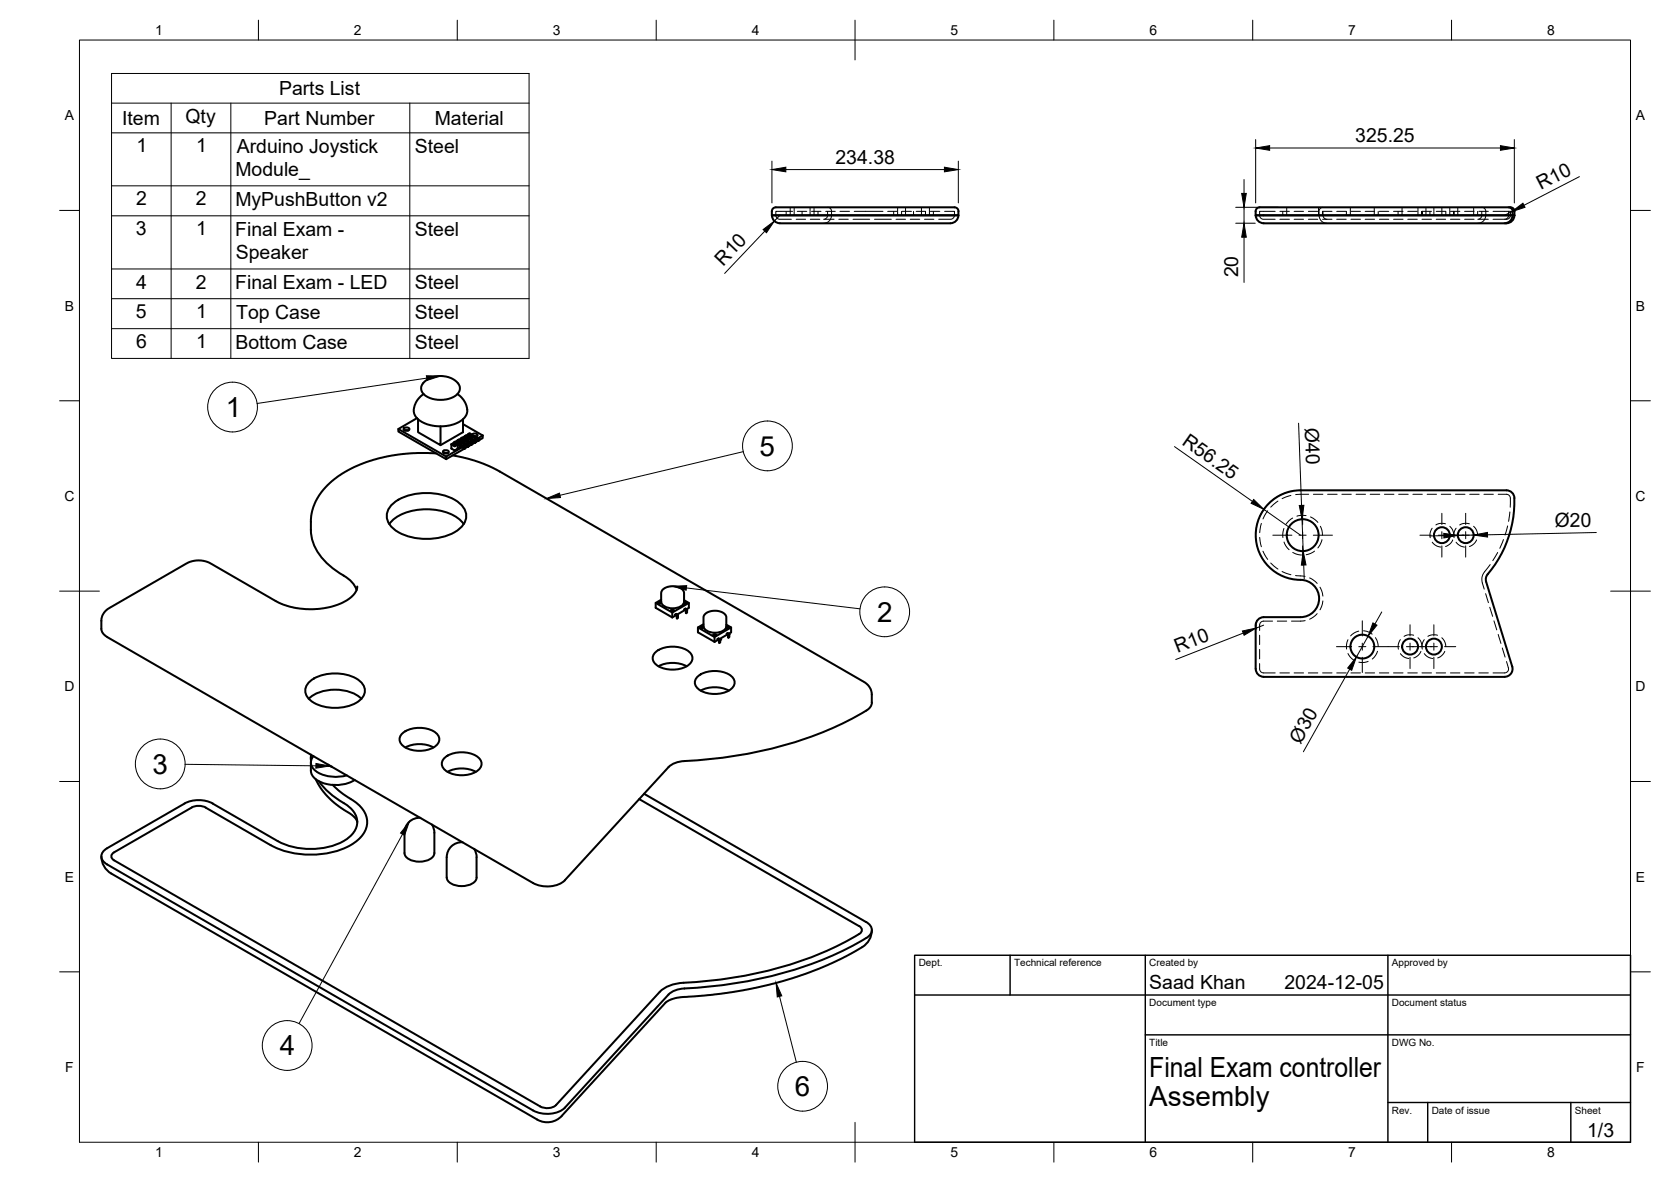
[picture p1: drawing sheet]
<svg xmlns="http://www.w3.org/2000/svg" width="420mm" height="297mm" viewBox="0 0 420 297" stroke-linecap="round" stroke-linejoin="round" font-family="sans-serif">
<!-- layer: Visible -->
<g fill="none" stroke="#000" stroke-width=".51">
<path d="M194.1 54.1h46.9a2 2 0 0 1-2 2M194.1 54.1a2 2 0 0 0 2 2M194.4 52.4l.7-.3h44.2a1.42 1.42 0 0 1 1.7 1v1h-46.9a2.06 2.06 0 0 1 .3-1.7zM196.1 56.1h42.9M316.7 52.1h62.5a1.4 1.4 0 0 1 1.6 1v1M316.7 52.1a1.01 1.01 0 0 0-1 1v1h65.1M317.7 56.1h61.1M379.3 52.1a1.01 1.01 0 0 1 1 1M380.3 53.1a2.27 2.27 0 0 1-2 3M380.8 54.1h-65.1a2.04 2.04 0 0 0 2 2M380.8 54.1a2 2 0 0 1-2 2M106.5 99l-1.4 1.4-.8 1.5-.3 1.5 .3 .9 .8 1.1 1.4 .8 1.9 .7 1.9 .2 2-.1 1.9-.4 1.9-1 1-1 .4-1.2-.2-1.5-.8-1.4-1.5-1.5"/>
<path d="M106.6 96l1.3-.9 1.4-.5 1.2-.1 1.7 .1 1.3 .5 1.3 .8 .7 1.1 .1 .9-.7 1.2-1.4 .9-2 .5-2.3-.2-1.6-.5-1.4-1.2-.3-1.3zM100.2 107.8l12 6.9M101.7 107.5l.5-.1a.58 .58 0 0 1 .7 .6l-.7 .3a.58 .58 0 0 1-.7-.6zM101.7 108.2h1M104.9 105.1l-4.7 2.7v.6l12 7M105.1 105.3v3.3l5.7 3.3v-4.8M109.7 113.9l-4.7-.1-4.9 .4-4.8 1-4.5 1.4-4 1.9-3.3 2.4-2.7 2.8-1 1.6-.9 1.8a10.8 10.8 0 0 0-.7 4 12.6 12.6 0 0 0 5.8 11.9l2.4 1.6M111.6 113.2l.5-.1a.58 .58 0 0 1 .7 .6l-.7 .3a.58 .58 0 0 1-.7-.6zM111.6 113.9h1M112.2 114.7v.7M113.5 112.7l.7 .4M113.5 111.6l.7 .5"/>
<path d="M113.8 114.5l3.8 .8 2.9 .8 2.7 1.1 2.5 1.3 91.7 53 .8 .7 .6 .8 .4 1.5a3.6 3.6 0 0 1-.5 3.3 58.5 58.5 0 0 1-14.2 7.1 116.8 116.8 0 0 1-33.8 6.5l-1.8 .7-.8 .7-26.1 28.4a7.3 7.3 0 0 1-7.9 .7M114 111.4v.3l.3 .1 .2-.3M114 111.3l-.5 .4v1M114.3 111.8l.1-.4 2.4 1.4M114.6 111l2.4 1.4-.2 .2-2.4-1.4h-.3v.2M114.6 111l-.4 .2M114.9 110.9v.3l.3 .1 .2-.3M115 110.8l-.4 .2M115 111.8l-.8 .3M115 110.6l.4-.1 2.5 1.4-.3 .1-2.3-1.3M115.1 112.8l-.9 .3M115.1 111.8v.9"/>
<path d="M115.3 110.9l2.3 1.4M115.3 110.9l-.1 .4M115.3 110.7l-.2-.1-.1 .3M115.8 110.3l-.3 .2M115.9 112.3l-.8 .3M115.9 111.3l-.5 .2M116 111.3v.5M116.1 110.8l.1-.4 2.3 1.4M116.1 112.4l-3.9 2.3M116.2 110l-.2 .1M116.2 110l2.6 1.4-.3 .1-2.3-1.4-.3 .1-.1 .5 .3 .1 .2-.3M116.4 106.6l5 2.8"/>
<path d="M116.4 105.3v3.3l-5.6 3.3M116.7 112.8l-4.5 2.6M116.7 109.8l-.3 .2M116.8 111.8l-.5 .2M116.8 110.8l-.4 .2M116.9 112.6v.1zM116.9 110.8v.5M116.9 112.6l-.1 .2M116.9 112.7l-.1 .1M117 110.3l.1-.4 2.3 1.4M117 112.4v.1M117 111.9l-.4 .3"/>
<path d="M117.1 109.5l-.3 .1M117.1 109.5h.2M117.3 109.5l2.4 1.4-.3 .1-2.5-1.4-.2 .5 .3 .2 .2-.4M117.6 112.3l-.6 .3M117.6 109.3v.3l.3 .2 .2-.4M117.6 109.2l-.4 .3M117.7 111.3l-.5 .2M117.7 110.2l-.5 .3M117.8 112.1l.1-.1-.1 .2zM117.8 112.1l-.2 .2M117.8 112.2l-.2 .1M117.8 110.3v.5"/>
<path d="M117.9 109.8l.1-.4 2.3 1.3M117.9 111.9v.1M117.9 111.4l-.4 .3M118.2 109l2.4 1.3-.3 .2-2.3-1.4h-.3l-.1 .2M118.2 109l-.5 .1M118.5 111.7l-.6 .4M118.6 110.8l-.5 .2M118.6 109.7l-.4 .3M118.6 111.6h.2zM118.6 111.7l-.1 .1M118.6 111.6l-.1 .2M118.6 109.2l.5-.2 .9 .1 .1 .4-.5 .3"/>
<path d="M118.7 109.8v.5M118.8 111.4v.1M118.8 110.9l-.4 .3M119.3 109.6l.5 .1M119.4 111.2l-.6 .4M119.5 111h.2l-.2 .2zM119.5 111.2l-.1 .1M119.5 111l-.1 .3M119.7 110.9v.1M119.7 110.4l-.4 .2M120.3 110.7l-.6 .4M120.4 110.5l.2 .1z"/>
<path d="M120.4 110.7h-.1M120.4 110.5l-.1 .2M120.6 110.3v.2M121.4 109.4v.7l-.8 .4M121.4 109.4l-1.2 .7M97.9 131.7a11.4 11.4 0 0 1 9.3-3.7 11.4 11.4 0 0 1 9.4 3.7M98.4 126.9a14 14 0 0 1 12.6-2.6 8.4 8.4 0 0 1 6 4.2 4 4 0 0 1-1.7 4.6 15 15 0 0 1-16.1 0 3.9 3.9 0 0 1-.8-6.2zM380.8 125.2a2 2 0 0 0-2-2h-51.8a11.3 11.3 0 0 0-11.2 11.7 11.3 11.3 0 0 0 12 10.9 4.7 4.7 0 0 1 3.9 5 4.7 4.7 0 0 1-4.7 4.3h-9.3a2 2 0 0 0-2 2v11a2.04 2.04 0 0 0 2 2h60.6a2.03 2.03 0 0 0 1.9-2.6l-6.5-21.3-.1-.8a3.9 3.9 0 0 1 1.5-2.3 28.4 28.4 0 0 0 5.7-17.9M86.4 144.7l1.9 1.4 .8 1 .6 1.2M89.8 147.4l-.3 1.2-1.1 1.4-1.1 .8-2.3 1.1-2 .7-3.2 .4-2.8 .1-2.5-.3-3-.8-1.7-.7-17.2-9.9-1.6-.5h-1.8l-2.1 .6-19.9 11.5-1.3 1.4-.4 1.6a3.6 3.6 0 0 0 .5 3.3l1 .8M164.9 151.5v1.2l4.1 2.5M165.4 151.5h.1"/>
<path d="M165.4 151.5l.4 .2 .3-.2M165.5 151.3h.4l.2 .2-.4 .2-.3-.2zM166.1 151.5h.1M166.2 150.7l-1.3 .8 4.1 2.4 4.2-2.4-1.2-.7M166.6 148.2l.9-.6 1.3-.3 1.1 .1 1.2 .4 .6 .4 .3 .5v2.5a2.53 2.53 0 0 1-2.9 1.7 2.53 2.53 0 0 1-2.8-1.7v-2.4zM168.7 153.4a.41 .41 0 0 0 .7 0M168.8 153.2h.4l.2 .2-.4 .2-.3-.2zM169 153.9v1.3M169.8 154.4l.4 .3-.4-.3 .3-.1 .4 .2-.3 .2M170 154.6l-1 .6M170.2 154.7v.7v-.7M170.2 154.7h.1"/>
<path d="M170.5 154.5v.8l-.3 .1M172 151.4l.6 .1-.3 .3-.4-.2 .2 .2 .5-.2M172.1 153.1l.4 .3-.4-.3 .3-.2 .4 .3-.3 .1M172.3 153.3l-2 1.1M172.4 153.4l.1 .7v-.7M172.6 151.6h.1M172.8 153.2v.8l-.3 .1M173.2 151.5v1.2l-.6 .4M175.5 157.7v1.2l4.2 2.4M176 157.6l.4 .2 .3-.2M176 157.6v.1M176.1 157.5l.4-.1 .2 .2-.4 .2-.3-.2z"/>
<path d="M176.7 157.6v.1M176.9 156.9l-1.4 .8 4.2 2.4 4.1-2.4-1.2-.7M179.4 159.6a.39 .39 0 0 0 .7 0M179.5 159.4h.3l.3 .2-.5 .1-.2-.1zM182.6 157.6h.6l-.3 .3-.3-.1 .2 .1 .5-.2M182.6 157.3a2.53 2.53 0 0 1-2.8 1.7 2.53 2.53 0 0 1-2.9-1.7v-2.3l.4-.7 1.3-.7 1.5-.1 1.5 .4 .8 .6 .2 .5v2.4M182.7 159.2l.5 .4-.5-.4 .3-.1 .4 .2-.2 .2M182.9 159.4l-1.9 1.2M183.1 159.5l.1 .8v-.7M183.2 159.6h.1M183.2 157.7h.1M183.4 159.3v.8l-.2 .2"/>
<path d="M183.8 157.7v1.2l-.6 .3M26.9 160.1l107.1 61.8M77.5 171.6a10.6 10.6 0 0 1 10.3-1.9 4.9 4.9 0 0 1 4 3.9 4.2 4.2 0 0 1-3.1 3.4 11.5 11.5 0 0 1-10.5-.9 2.92 2.92 0 0 1-.7-4.5zM77.6 175.6a10.9 10.9 0 0 1 11.6-1.2l1.7 1.2M164.9 163.8a7.1 7.1 0 0 1 8.9 .5 2.1 2.1 0 0 1-1.1 3.1 7.5 7.5 0 0 1-7.8-.4 1.94 1.94 0 0 1 0-3.2zM165.6 167.4a7.8 7.8 0 0 1 7.1 0M175.5 169.9a7.1 7.1 0 0 1 8.9 .5 2.1 2.1 0 0 1-1.1 3.2 7.5 7.5 0 0 1-7.8-.5 1.94 1.94 0 0 1 0-3.2zM176.2 173.6a7.8 7.8 0 0 1 7.1 0M179.7 160.1v1.2M180.4 160.6l.4 .3-.4-.3 .3-.2 .4 .3-.3 .1M180.6 160.8l-.9 .5M180.8 160.9l.1 .7v-.7"/>
<path d="M180.8 160.9h.1M181.1 160.7v.7l-.2 .2M78.2 191.6a3.9 3.9 0 0 0 1.1 4.1 9.4 9.4 0 0 0 9.9 .3M78.2 190.3v1M78.2 189.6v1.6M78.8 190a2.6 2.6 0 0 0 1.2 4.2 9.8 9.8 0 0 0 7.2 .7M79.4 195.8l1.2 2.2 1.7 2.1 2.8 2.5 3.7 2.4 .7 .8 .3 .8M80.1 196.3a18.8 18.8 0 0 0 6.3 5.5M82.5 192.2l1 .5M83.7 197.2a23.9 23.9 0 0 0 5.6 4.4 5.6 5.6 0 0 1 1.8 8.3 15.4 15.4 0 0 1-10.8 4.8 21.7 21.7 0 0 1-12.2-2.3l-16.4-9.4M101.3 184.2a7.1 7.1 0 0 1 8.8 .5 2.1 2.1 0 0 1-1.1 3.1 7.5 7.5 0 0 1-7.7-.4 1.94 1.94 0 0 1 0-3.2zM101.9 187.8a7.8 7.8 0 0 1 7.1 0"/>
<path d="M111.9 190.3a7.1 7.1 0 0 1 8.8 .5 2.1 2.1 0 0 1-1.1 3.2 7.5 7.5 0 0 1-7.7-.5 1.94 1.94 0 0 1 0-3.2zM112.5 194a7.8 7.8 0 0 1 7.1 0M161.9 199.5l55.9 32.2a2.14 2.14 0 0 1 1.4 2 2.14 2.14 0 0 1-1.4 2 98 98 0 0 1-45.7 12.7l-2.6 .6-1.4 .9-26.1 28.5a7.3 7.3 0 0 1-7.9 .7M25.5 215.2a5 5 0 0 0 2.5 4.3l107.1 61.9a5 5 0 0 0 6.2-1M48.2 202.9a3.9 3.9 0 0 1 3.5 0M48.2 203l-19.5 11.2a1.08 1.08 0 0 0-.7 1 1.08 1.08 0 0 0 .7 1l107.1 61.9a3.7 3.7 0 0 0 4-.4l26.1-28.4M69.8 211.4l-16.3-9.5a7.8 7.8 0 0 0-7.1 0l-19.5 11.3a2.16 2.16 0 0 0-1.4 2 2.16 2.16 0 0 0 1.5 2l107 61.9M86.4 201.8a5.5 5.5 0 0 1 3.3 5.6 7.6 7.6 0 0 1-5.6 5 18.7 18.7 0 0 1-14.3-1M105.7 205.5a3.8 3.8 0 0 0-4 3.8v5.1a2.87 2.87 0 0 0 2.9 2.1 4.5 4.5 0 0 0 4.5-1.6l.1-6.1-.6-1.6M116.3 211.7a3.8 3.8 0 0 0-4 3.7v5.1a2.87 2.87 0 0 0 2.9 2.1 4.5 4.5 0 0 0 4.5-1.6l.1-.5M119.2 213.3l.5 1.2 .1 .9M119.8 215.4v5.1"/>
<path d="M160.7 200.8l55.3 31.9a1.07 1.07 0 0 1 .7 1 1.07 1.07 0 0 1-.7 1 94.5 94.5 0 0 1-44.1 12.3M219.2 233.7a6.2 6.2 0 0 1-4.1 5.3l-3.3 1.8-5.7 2.6-5 1.8-5.6 1.7-9.7 2.1-6.9 1-8.1 .6-1.5 .4-1.4 .6-.6 .4-26 28.4M171.9 247a8.9 8.9 0 0 0-6 2.3"/>
<circle cx="327.5" cy="134.5" r="4"/>
<circle cx="362.6" cy="134.5" r="2"/>
<circle cx="368.5" cy="134.5" r="2"/>
<circle cx="342.6" cy="162.5" r="3"/>
<circle cx="354.6" cy="162.5" r="2"/>
<circle cx="360.5" cy="162.5" r="2"/>
</g>
<circle cx="181.1" cy="160.7" r=".25" fill="#000"/>
<!-- layer: Hidden -->
<g fill="none" stroke="#000" stroke-width=".25">
<path d="M197.7 53.1v1M198.7 52.1v2M199.3 53.1h-4.2v1a1 1 0 0 0 1 1h2.9M199.7 52.1v2M200.2 55.1h2.4M200.5 53.1h2.4M201.7 53.1v1M203.7 52.1v2M203.8 55.1h2.3M204 53.1h2.4M204.7 52.1v2M205.7 53.1v1"/>
<path d="M207.3 55.1h2.4M207.6 53.1h2.4M208.1 52.1a1 1 0 0 1 1 1 2.25 2.25 0 0 1-2 3M208.1 53.1v1a1 1 0 0 1-1 1M210.9 55.1h2.4M211.2 53.1h2.4M214.5 55.1h4.2M214.8 53.1h7.2M219.9 55.1h4.2M223.2 53.1h2.4M224.7 53.1v1M225.3 55.1h2.4"/>
<path d="M225.7 52.1v2M226.7 53.1v1M226.8 53.1h2.4M227.7 52.1v2M228.9 55.1h2.4M229.7 53.1v1M230.4 53.1h2.3v1M231.7 52.1v2M232.5 55.1h2.3M233.7 52.1v2M233.9 53.1h2.4M234.7 53.1v1"/>
<path d="M237.5 53.1h2.5v1a1 1 0 0 1-1 1h-3M320.6 53.1h-3.9v1a1 1 0 0 0 1 1h2.9M321.8 53.1h2.4M321.8 55.1h2.4M322.5 53.1v1M323.5 52.1v2M325.4 53.1h2.4M325.4 55.1h2.4M329 53.1h2.3M329 55.1h2.3M331.5 52.1v2M332.5 55.1h2.4"/>
<path d="M332.7 52.1a1 1 0 0 0-1 1 2.25 2.25 0 0 0 2 3M332.7 53.1v1a1 1 0 0 0 1 1M334.9 53.1h-2.4v1M336.1 53.1h2.4M336.1 55.1h2.4M338.5 53.1v1M339.5 52.1v2M339.7 53.1h2.4M339.7 55.1h2.4M343.3 53.1h2.3M343.3 55.1h2.3M345.5 52.1v2"/>
<path d="M346.5 53.1v1M346.8 53.1h2.4M346.8 55.1h2.4M350.4 53.1h2.4M350.4 55.1h2.4M351.5 53.1v1M352.5 52.1v2M354 53.1h2.4M354 55.1h2.4M356.5 52.1v2M357.5 54.1v-1v1M357.5 55.1h2.4"/>
<path d="M358.5 52.1v2M359.5 53.1v1M359.9 53.1h-2.4v1M360.5 52.1v2M361.1 53.1h2.4v1M361.1 55.1h2.4M362.5 52.1v2M364.5 52.1v2M364.7 53.1h2.4M364.7 55.1h2.4M365.5 54.1v-1v1M365.5 53.1v1"/>
<path d="M366.5 52.1v2M368.3 53.1h2.3M368.3 55.1h2.3M370.5 52.1v2M371.5 53.1v1M371.8 53.1h2.4M371.8 55.1h2.4M372.6 52.1a1 1 0 0 1 1 1 2.25 2.25 0 0 1-2 3M372.6 53.1v1a1 1 0 0 1-1 1M375.4 53.1h3.9M379.3 53.1h.5v1a1.13 1.13 0 0 1-1.5 1h-2.9M379.3 53.1v1a1.01 1.01 0 0 1-1 1"/>
<path d="M316.7 135.1l.5 2.3M317.2 131.5l-.5 2.4M317.6 138.5l1.1 2.1M318.7 128.4l-1.1 2M321.3 125.9l-1.8 1.6M322.8 132.8l-.3 1.4 .1 .9M322.9 136.2l.4 1 .8 .9M324.6 124.5l-2.2 .8M325 130.2l-.8 .6-.9 .9M325.1 138.8l.7 .4 1.5 .3M328.4 129.6l-1.4-.1-.9 .2M329.1 124.2l-3.3 .1"/>
<path d="M329.5 129.9l1.1 .7 .8 .7M330.2 124.2h2.4M330.5 138.5l-.9 .6-1.2 .3M332 132.3l.4 .9 .1 1.3M332.4 135.6l-.5 1.4-.5 .7M333.8 124.2h2.4M337.4 124.2h2.4M341 124.2h2.3M344.5 124.2h2.4M348.1 124.2h2.4M351.7 124.2h2.4M355.3 124.2h2.3"/>
<path d="M358.8 124.2h2.4M360.1 132.7l-.5 1.3v1.1M360.1 136.3l.8 .7 1.3 .5M362.4 124.2h2.4M363.5 131.6l-1.2-.1-1.3 .4M364.6 132.3l.6 .8 .3 1.4M365.3 135.7l-.7 1-1.1 .6M366 124.2h2.4M366.1 132.7l-.5 1.3v1.1M366.1 136.3l1.2 1 .9 .2M369.5 131.6l-1.2-.1-1.3 .4M369.5 124.2h2.4"/>
<path d="M370.5 132.3l.7 .8 .3 1.4M371.3 135.7l-.7 1-1.1 .6M373.1 124.2h2.4M376.6 138.8l-1.3 2.1M376.7 124.2h2.1a1.01 1.01 0 0 1 1 1l-.1 2.3M378 135.6l-.9 2.2M379.1 132.2l-.7 2.3M379.6 128.7l-.3 2.3M316.7 159.6v2.4M319.5 141.5l1.8 1.5M320 156.1h-2.3a1.01 1.01 0 0 0-1 1v1.3M321.2 156.1h2.3"/>
<path d="M322.4 143.6l2.2 .8M325.8 144.6l2.3 .3M328.2 156l-3.5 .1M329.3 145.2l1.9 1.4M331.2 154.2l-1 .9-.9 .5M331.9 147.6l.7 2.2M332.6 151l-.7 2.3M341.7 158.6l-1.3 .5-.8 .7M342.8 158.5l.9 .2 1.3 .7M355.5 159.6l-1.2-.1-1.3 .4M361.5 159.6l-1.2-.1-1.3 .4M373.5 149.2l.7 2.3"/>
<path d="M374.6 152.6l.7 2.3M374.7 141.9l-.5 .7a4.1 4.1 0 0 0-1 5.4M375.6 156l.7 2.3M376.7 159.4l.7 2.3M316.7 166.8v1.3a1 1 0 0 0 1 1h2.9M316.7 163.2v2.4M321.8 169.1h2.4M325.4 169.1h2.4M329 169.1h2.3M332.5 169.1h2.4M336.1 169.1h2.4M338.9 160.8l-.3 1.1v1.2"/>
<path d="M338.9 164.2l.6 .9 1.1 .9M339.7 169.1h2.4M343.3 169.1h2.3M344 166.2l-.9 .3-1.4-.1M345.8 160.2l.6 1.2 .1 1.1M346.4 163.7l-.5 1-.9 .9M346.8 169.1h2.4M350.4 169.1h2.4M352.1 160.7l-.5 1.3v1.1M352.1 164.3l.8 .7 1.3 .5M354 169.1h2.4M356.6 160.3l.6 .8 .3 1.4"/>
<path d="M357.3 163.7l-.7 1-1.1 .6M357.5 169.1h2.4M358.1 160.7l-.5 1.3v1.1M358.1 164.3l.8 .7 1.3 .5M361.1 169.1h2.4M362.5 160.3l.7 .8 .3 1.4M363.3 163.7l-.7 1-1.1 .6M364.7 169.1h2.4M368.3 169.1h2.3M371.8 169.1h2.4M377.7 162.8l.7 2.3M378.8 166.3l.5 1.5a.99 .99 0 0 1-1 1.3h-2.9"/>
</g>
<!-- layer: BORDER -->
<g fill="none" stroke="#000" stroke-width=".25">
<path d="M20 10.1h390v276.9h-390zM65 5.1v5M115 5.1v5M165 5.1v5M215 5.1v10M265 5.1v5M315 5.1v5M365 5.1v5M15 52.9h5M410 52.9h5M15 100.7h5M410 100.7h5"/>
<path d="M15 148.6h10M405 148.6h10M15 196.4h5M410 196.4h5M15 244.2h5M410 244.2h5M65 287v5M115 287v5M165 287v5M215 282.1v9.9M265 287v5M315 287v5"/>
<path d="M365 287v5"/>
</g>
<!-- layer: TITLEBLOCK -->
<path d="M230 240.1h180v46.9h-180zM230 250h180M254 240.1v9.9M288 240.1v46.9M349 240.1v46.9M288 260.1h122M349 277.1h61M359 277.1v9.9M395 277.1v9.9" fill="none" stroke="#000" stroke-width=".36"/>
<!-- layer: FD_Dimensions -->
<g fill="none" stroke="#000" stroke-width=".25">
<path d="M315.7 35.1v15.9M319.2 37.2h58.1M380.8 35.1v15.9M192.3 58.1l-10.1 10.6M194.1 40.5v10.5M196.1 54.1l-1.4 1.4M197.6 42.6h39.9M241 40.5v10.5M310.7 52.1h10.7M310.7 56.1h4.9M312.8 45.1v3.5M312.8 52.1v4"/>
<path d="M312.8 59.6v11.4M380.1 53.2l-1.8 .9M397.1 44.4l-13.9 7.2M295.3 112.2l19.6 13.8M326.5 106.3l.8 20.7M317.8 128l9.2 6.5M324.9 123.4a11.2 11.2 0 0 0-8.2 6.4M327.4 130.5l.3 8M363 134.6l-3.5 .1M370.5 134.5h-4M401.4 133.8l-27.4 .6M312.6 159.1l-17 6.6"/>
<path d="M316.2 155.8a2 2 0 0 0-.2 2.3M317.7 157.1l-1.8 .7M327.8 142l.1 3.5M344 159.9l-2.9 5.2M347.4 153.8l-1.7 3M339.4 168.2l-11.7 20.7"/>
</g>
<g fill="#000" stroke="#000" stroke-width=".25">
<path d="M315.7 37.2l3.5-.6v1.2zM377.3 36.6l3.5 .6-3.5 .6zM191.9 57.7l2.8-2.2-2 3zM194.1 42.6l3.5-.6v1.2zM237.5 42l3.5 .6-3.5 .6zM312.2 48.6h1.2l-.6 3.5zM312.8 56.1l.6 3.5h-1.2zM380.1 53.2l2.8-2.1 .6 1zM315.2 125.5l2.6 2.5-3.2-1.5zM326.7 127h1.2l-.5 3.5zM363 134l3.5 .5-3.4 .7zM370.5 134.5l3.5-.7v1.2z"/>
<path d="M312.4 158.6l3.5-.8-3.1 1.8zM327.7 138.5l.7 3.5h-1.2zM345.2 156.5l1 .6-2.2 2.8zM341.1 165.1l-1.2 3.4-1-.6z"/>
</g>
<!-- layer: Smart Centers -->
<g fill="none" stroke="#000" stroke-width=".25">
<path d="M320 134.5h4.8M326.6 134.5h1.8M327.5 127v4.8M327.5 133.6v1.8M327.5 137.2v4.8M330.2 134.5h4.8M357 134.5h2.9M361.6 134.5h7.8M362.5 129v2.8M362.5 133.6v1.8M362.5 137.2v2.8M368.5 129v2.8"/>
<path d="M368.5 133.6v1.8M368.5 137.2v2.8M371.2 134.5h2.8M342.5 156v3.8M354.5 157v2.8M360.5 157v2.8M336 162.5h3.9M341.7 162.5h1.7M342.5 161.6v1.8M342.5 165.2v3.8M345.2 162.5h6.7M353.6 162.5h7.8"/>
<path d="M354.5 161.6v1.8M354.5 165.2v2.8M360.5 161.6v1.8M360.5 165.2v2.8M363.2 162.5h2.8"/>
</g>
<!-- layer: Parts Lists -->
<path d="M28 18.5h105v71.6h-105zM28 25.9h105M28 33.4h105M43 25.9v64.2M58 25.9v64.2M103 25.9v64.2M28 46.7h105M28 54.2h105M28 67.6h105M28 75.1h105M28 82.6h105" fill="none" stroke="#000" stroke-width=".25"/>
<!-- layer: Balloons -->
<g fill="none" stroke="#000" stroke-width=".25">
<circle cx="58.5" cy="102.3" r="6.3"/>
<circle cx="193" cy="112.1" r="6.3"/>
<circle cx="222.5" cy="153.8" r="6.3"/>
<circle cx="40.3" cy="192" r="6.3"/>
<circle cx="72.2" cy="262.7" r="6.3"/>
<circle cx="201.8" cy="273" r="6.3"/>
</g>
<!-- layer: 0 -->
<path d="M107.2 94.4l3.6 .1-3.4 1.1zM137.4 125.3l3.3-1.4 .2 1.1zM169.1 147.3l3.6-.1-.2 1.1zM79.4 191.9l3.5 .6-3.5 .5zM102.9 206.6l-1.2 3.3-1-.6zM195.1 247l1.5 3.3-1.2 .2z" fill="#000" stroke="#000" stroke-width=".25"/>
<path d="M107.3 95l-42.7 6.4M186.9 113.5l-46.1 11M172.6 147.8l43.6 5.2M46.5 192.1l32.9 .4M101.2 209.6l-26 47.6M196 250.4l4.2 16.5" fill="none" stroke="#000" stroke-width=".25"/>
<g font-size="7">
<text x="56.8" y="104.8">1</text>
<text x="191" y="114.5">5</text>
<text x="220.6" y="156.3">2</text>
<text x="38.3" y="194.5">3</text>
<text x="70.4" y="265.2">4</text>
<text x="199.9" y="275.4">6</text>
<text x="289" y="270.6">Final Exam controller</text>
<text x="289" y="278.1">Assembly</text>
</g>
<g font-size="4.9">
<text x="70.2" y="23.9">Parts List</text>
<text x="30.7" y="31.4">Item</text>
<text x="46.7" y="30.9">Qty</text>
<text x="66.5" y="31.4">Part Number</text>
<text x="109.3" y="31.4">Material</text>
<text x="340.8" y="35.7">325.25</text>
<text x="34.4" y="38.3">1</text>
<text x="49.4" y="38.3">1</text>
<text x="59.5" y="38.4">Arduino Joystick</text>
<text x="104.3" y="38.4">Steel</text>
<text x="210.1" y="41.2">234.38</text>
<text x="59.2" y="44.2">Module_</text>
<text x="387.5" y="47.7" transform="rotate(-27 387.5 47.7)">R10</text>
<text x="34.2" y="51.6">2</text>
<text x="49.2" y="51.6">2</text>
<text x="59.2" y="51.7">MyPushButton v2</text>
<text x="34.2" y="59.1">3</text>
<text x="49.4" y="59.1">1</text>
<text x="59.1" y="59.2">Final Exam -</text>
<text x="104.3" y="59.3">Steel</text>
<text x="59.3" y="65.1">Speaker</text>
<text x="181.8" y="67" transform="rotate(-46 181.8 67)">R10</text>
<text x="311.3" y="69.7" transform="rotate(-90 311.3 69.7)">20</text>
<text x="34.3" y="72.5">4</text>
<text x="49.2" y="72.5">2</text>
<text x="59.1" y="72.6">Final Exam - LED</text>
<text x="104.3" y="72.7">Steel</text>
<text x="34.2" y="80">5</text>
<text x="49.4" y="80">1</text>
<text x="59.4" y="80.1">Top Case</text>
<text x="104.3" y="80.1">Steel</text>
<text x="34.2" y="87.5">6</text>
<text x="49.4" y="87.5">1</text>
<text x="59.2" y="87.7">Bottom Case</text>
<text x="104.3" y="87.7">Steel</text>
<text x="328.1" y="107.5" transform="rotate(88 328.1 107.5)">Ø40</text>
<text x="297" y="111.6" transform="rotate(35 297 111.6)">R56.25</text>
<text x="390.9" y="132.5" transform="rotate(-1 390.9 132.5)">Ø20</text>
<text x="296.1" y="164" transform="rotate(-21 296.1 164)">R10</text>
<text x="327" y="187.1" transform="rotate(-61 327 187.1)">Ø30</text>
<text x="289" y="248.5">Saad Khan</text>
<text x="323" y="248.5">2024-12-05</text>
<text x="399.1" y="285.7">1/3</text>
</g>
<g font-size="3.5">
<text x="39" y="8.8">1</text>
<text x="89" y="8.8">2</text>
<text x="139" y="8.8">3</text>
<text x="189" y="8.8">4</text>
<text x="239" y="8.8">5</text>
<text x="289" y="8.8">6</text>
<text x="339" y="8.8">7</text>
<text x="389" y="8.8">8</text>
<text x="16.3" y="30.2">A</text>
<text x="411.3" y="30.2">A</text>
<text x="16.3" y="78">B</text>
<text x="411.3" y="78">B</text>
<text x="16.2" y="125.9">C</text>
<text x="411.2" y="125.9">C</text>
<text x="16.2" y="173.7">D</text>
<text x="411.2" y="173.7">D</text>
<text x="16.3" y="221.6">E</text>
<text x="411.3" y="221.6">E</text>
<text x="16.4" y="269.4">F</text>
<text x="411.4" y="269.4">F</text>
<text x="39" y="290.8">1</text>
<text x="89" y="290.8">2</text>
<text x="139" y="290.8">3</text>
<text x="189" y="290.8">4</text>
<text x="239" y="290.8">5</text>
<text x="289" y="290.8">6</text>
<text x="339" y="290.8">7</text>
<text x="389" y="290.8">8</text>
</g>
<g font-size="2.5">
<text x="231" y="242.9">Dept.</text>
<text x="255" y="242.9">Technical reference</text>
<text x="289" y="242.9">Created by</text>
<text x="350" y="242.9">Approved by</text>
<text x="289" y="252.8">Document type</text>
<text x="350" y="252.8">Document status</text>
<text x="289" y="262.9">Title</text>
<text x="350" y="262.9">DWG No.</text>
<text x="350" y="279.9">Rev.</text>
<text x="360" y="279.9">Date of issue</text>
<text x="396" y="279.9">Sheet</text>
</g>
</svg>
